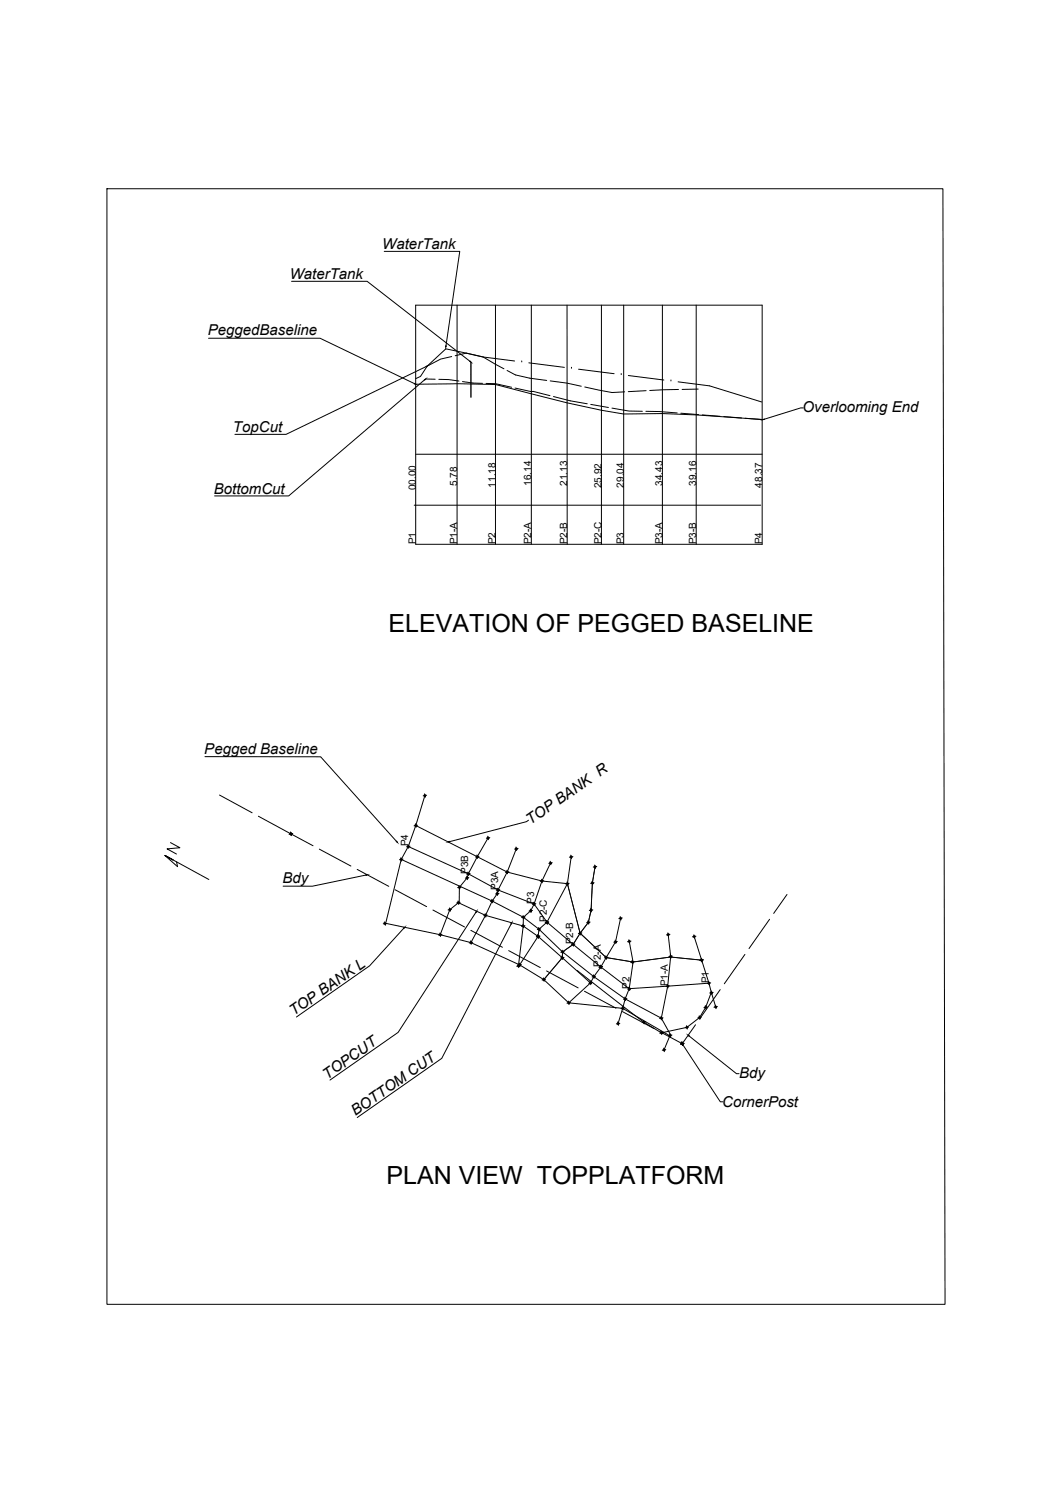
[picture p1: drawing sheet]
<svg xmlns="http://www.w3.org/2000/svg" width="297mm" height="420mm" viewBox="0 0 297 420" stroke-linecap="round" stroke-linejoin="round" font-family="sans-serif">
<!-- layer: 0 -->
<g fill="none" stroke="#000" stroke-width=".28">
<path d="M29.9 52.7h233.3l.6 311.7h-233.9zM81.4 78.6h21.1l28.7 22.3M107.3 70.2h21.1l-3.9 26.4M58.2 94.5h31.2l26.3 12.7M116 85.3h96.8v66.8h-96.7zM126.1 99.6l-3.1 .7-3.7 2-1.9 2.9-1.4 .6M127.1 99.4l3.1-.7 4.7 1 5.8 3.3M127.6 85.3v66.8M138.3 85.3v66.8M148.3 85.3v66.8M158.3 85.3v66.8M167.9 85.3v66.8"/>
<path d="M174.1 85.3v66.8M184.9 85.3v66.8M194.4 85.3v66.8M116 107.3l11.6-.1 10.7 .2a328.1 328.1 0 0 0 35.8 8.3l10.8-.2 9.5 .4 18.4 1.3M118.5 106.1l-37.9 32.4h-20.7M118.8 105.9h2.7M119 102.4l-39.1 18.9h-14.3M122.5 106h2.7l2.9 .5M129.1 106.6l2.9 .4 2.7 .1M135.7 107.1l2.7 .1 4.4 1M141.6 103.5l2.3 1.2 4 1 4.7 .6M143.7 100.9l-8.8-1.2-10.4-2.2-5.2 4.8"/>
<path d="M143.8 108.4l4.5 1M145.7 101.1h.1M147.6 101.4l10 1.2M148.3 109.4l.5-.1 4.7 1.2M153.6 106.4l4.7 .6 4 .9M154.5 110.8l4.7 1.2 4.7 .8M159.5 102.9h.1M161.5 103.1l9.9 1.3M163.2 108.1l7.7 1.6 3.5-.2M164.9 113l4.9 .8M170.8 114l4.8 .8 3.7 .1M173.4 104.7h.1"/>
<path d="M175.4 104.9l9.9 1.3M180.3 114.9l8.8 .5M180.4 109.1l-5 .3M187.3 106.4h.1M189.3 106.7l8.8 1.1 14.5 4.5M189.4 108.8l-8 .3M190.1 115.4l4.9 .4M194.9 108.7l-4.5 .1M196 115.9l5 .4M202 116.4l5 .4M208 116.8l5 .4M224.2 114h-.7l-10.2 3.1"/>
<path d="M116.1 126.9h96.7M115.6 141.1h96.8M57.2 211.4h32.3l21.2 23.7M111.9 239.6l.2 1M113.9 236l.2 1M114 236.5l16.7 7.6 8.3 4.5 10.1 3.9 3.6 5.1 15 12.5 8 6.1 22.2-1.5M114.5 236.4l-1 .2M116 230.1l.2 1M116.1 230.6l25.5 13 9.7 2.5 7.1 .8M116.6 230.5l-1 .2M118.5 221.8l.2 .9M118.6 222.3l-2.5 8.3-2.1 5.9-2 3.6-4.2 17.4"/>
<path d="M119.1 222.2l-1 .1M133.2 238.8l.1 1M133.7 239.3l-1 .1M136.2 233.6l.2 1M136.3 234.1l-3.1 5.2-2.5 4.8-.3 1.2-2.2 2.6v4.1l-2.6 2.1-2.7 7M136.8 234l-1 .2M144.1 236.6l.1 1M144.1 237.1l-2.5 6.5-2.6 5-.2 1.1-1.4 2-1.9 4-4 7.6M144.6 237l-1 .2M147.5 229.1l-.5 .4-21.5 5.6M159.4 238.9l.1 1M159.5 239.4l-1.1 7.5-5.7 10.7-2.2 2-.3 2-5.1 8"/>
<path d="M159.9 239.3l-.9 .2M102.2 244.5l-15 3.1h-8.2M107.2 257.8l15.7 3.3 8.6 2.2 13.6 6.3 6.7 4.1 7 6.5 15 1.5 13.2 7.7M107.4 257.5l.2 1M108 257.9l-1 .2M112 240.1l25.4 11.6 8.7 4.5 4.4 3.4 6.5 6.3 8.8 6.9 8.7 6.3 10.1 5.3M112.5 240l-1 .2M112.7 259.3l-9.5 10.5-20.4 14.3M125.5 253.6l.2 1M126.1 254l-1 .2M127.9 251.7l.2 1M128 252.2l7.5 3.5 10.6 3 4.1 2.9 14.6 13"/>
<path d="M128.2 247.4l.1 1M128.5 252.1l-1 .2M128.7 247.8l-1 .2M130.3 244.8l.2 .9M130.7 243.6l.1 1M130.9 245.2l-1 .1M131.2 244l-.9 .2M132.9 254.9l-21.8 33.5-19 13.3M135.4 255.2l.2 1M136 255.6l-1 .2M137.3 251.2l.2 1M137.9 251.6l-1 .2"/>
<path d="M138.7 249.2l.2 1M139 248.1l.1 1M139.3 249.6l-1 .1M139.5 248.5l-1 .2M141.5 243.1l.2 1M142.1 243.5l-1 .2M142.7 258.1l-19.4 37.6-23.6 16.5M146 258.2l.2 1M146 255.8l.2 .9M146.6 258.6l-1 .2M146.6 256.2l-1 .1M148.1 254l.1 .9"/>
<path d="M148.7 254.4l-1 .1M149 252l.2 1M149.6 252.5l-1 .1M150.4 259.1l.2 1M151 259.5l-1 .2M151.2 245.6l.2 1M151.8 246l-1 .2M152.6 257.1l.2 1.1M153.2 257.6l-1 .2M153.2 257.5l-1 .2M153.6 240.6l.2 1M153.7 241.1l-2.4 5-2.2 6.4-.9 1.9-2.1 1.8v2.5l-1.4 11.1"/>
<path d="M154.2 241l-1 .2M158.3 246.4l.2 .9M158.9 246.8l-1 .1M164.2 257.2l.1 1M164.7 257.6l-.9 .2M164.9 253.8l.2 1M165.3 246.2l.2 1M165.5 254.2l-1 .2M165.9 246.6l-1 .2M166 241.7l.2 .9M166.6 242.1l-1 .1M173.2 256l.1 1"/>
<path d="M173.2 256.5l-1.4 6.6-4.1 7-1.9 2.7-1 1.8-6 5.6M173.7 256.4l-1 .2M122.8 260.6l.2 1M123.4 261l-1 .2M131.4 262.8l.1 1M132 263.2l-1 .2M144.6 269.3l.2 1M145 269.1l.2 .9M145.2 269.8l-1 .1M145.6 269.5l-1 .1M150.1 261.1l.2 1M150.7 261.5l-1 .2"/>
<path d="M151.7 273.2l.2 1M152.3 273.6l-1 .2M156.9 267.1l.2 .9M156.9 265.4l.2 1M157.5 267.5l-1 .1M157.5 265.8l-1 .2M158.7 279.7l.2 .9M159.9 263.3l.2 1M160.5 263.7l-1 .2M161.1 271.1l18.6 14.5 5 2.9 7.1-1.5 3.5-2.7 1.7-2.9 1.5-4.1M161.9 260.2l.1 1M162.4 260.6l-.9 .2"/>
<path d="M164.8 274.1l.1 1M165.3 274.5l-.9 .2M165.7 272.3l.2 1M166.3 272.7l-1 .2M167.8 270.6l-.1-1 .1 1M168.2 270l-.9 .2 .9-.2M169.1 267l.2 1M169.7 267.4l-1 .2M171.8 262.6l.1 1M172.3 263l-.9 .2M174.4 278.6l.2 .9M175 279l-1 .1"/>
<path d="M175.6 262.5l.2 1M175.6 275.7l.2 1M175.7 263l1 5.7-1 7.5-1.2 2.9-2 6.9M176.2 262.9l-1 .2M176.2 276.1l-1 .2M176.5 268.3l.1 1M177 268.7l-.9 .2M186.3 275l.2 1M186.5 260.6l.1 1M186.5 261.1l.7 6.1-.8 8.3-1.8 8.9 2.6 4.6-1.8 4.3M186.9 275.4l-1 .2M187 261l-.9 .2"/>
<path d="M187.1 266.7l.2 1M187.7 267.1l-1 .2M193.7 261.1l.2 1M193.8 261.6l6 19.7M194.3 261.5l-1 .2M195.8 267.7l.2 1M196.4 268.1l-1 .2M197.8 274.2l.2 1M198.4 274.6l-1 .1M198.5 276.8l.2 1M199.1 277.2l-1 .2M159.3 280.1l-1 .1"/>
<path d="M172.5 285.5l.1 1M173 285.9l-.9 .1M173.7 281.2l.2 1M174.3 281.6l-1 .2M179.7 285.1l.1 .9M180.2 285.5l-1 .1M184.5 283.9l.2 1M184.6 288l.1 1M185.1 284.3l-1 .2M185.2 288.5l-1 .1M185.3 292.8l.2 1M185.9 293.2l-1 .2"/>
<path d="M187 288.7l.2 1M187.6 289.2l-1 .1M190.7 291.9l10.4 15.9h.7M191.7 286.5l.2 1M192.3 286.9l-1 .2M192.4 289.4l13.2 10.5h.7M195.2 283.8l.2 .9M195.8 284.2l-1 .1M196.9 280.9l.2 1M197.5 281.3l-1 .2M199.7 280.8l.2 1M200.3 281.2l-1 .2"/>
<circle cx="114" cy="236.5" r=".25"/>
<circle cx="116.1" cy="230.6" r=".25"/>
<circle cx="118.6" cy="222.2" r=".25"/>
<circle cx="133.2" cy="239.3" r=".25"/>
<circle cx="136.3" cy="234.1" r=".25"/>
<circle cx="144.1" cy="237.1" r=".25"/>
<circle cx="159.5" cy="239.4" r=".25"/>
<circle cx="107.5" cy="258" r=".25"/>
<circle cx="112" cy="240.1" r=".25"/>
<circle cx="125.6" cy="254.1" r=".25"/>
<circle cx="128" cy="252.2" r=".25"/>
<circle cx="128.2" cy="247.9" r=".25"/>
<circle cx="130.4" cy="245.2" r=".25"/>
<circle cx="130.7" cy="244.1" r=".25"/>
<circle cx="135.5" cy="255.7" r=".25"/>
<circle cx="137.4" cy="251.7" r=".25"/>
<circle cx="138.8" cy="249.7" r=".25"/>
<circle cx="139" cy="248.6" r=".25"/>
<circle cx="141.6" cy="243.6" r=".25"/>
<circle cx="146.1" cy="258.7" r=".25"/>
<circle cx="146.1" cy="256.2" r=".25"/>
<circle cx="148.2" cy="254.4" r=".25"/>
<circle cx="149.1" cy="252.5" r=".25"/>
<circle cx="150.5" cy="259.6" r=".25"/>
<circle cx="151.3" cy="246.1" r=".25"/>
<circle cx="152.7" cy="257.7" r=".25"/>
<circle cx="152.7" cy="257.6" r=".25"/>
<circle cx="153.7" cy="241.1" r=".25"/>
<circle cx="158.4" cy="246.9" r=".25"/>
<circle cx="164.2" cy="257.7" r=".25"/>
<circle cx="165" cy="254.3" r=".25"/>
<circle cx="165.4" cy="246.7" r=".25"/>
<circle cx="166.1" cy="242.1" r=".25"/>
<circle cx="173.2" cy="256.5" r=".25"/>
<circle cx="122.9" cy="261.1" r=".25"/>
<circle cx="131.5" cy="263.3" r=".25"/>
<circle cx="144.7" cy="269.8" r=".25"/>
<circle cx="145.1" cy="269.5" r=".25"/>
<circle cx="150.2" cy="261.6" r=".25"/>
<circle cx="151.8" cy="273.7" r=".25"/>
<circle cx="157" cy="267.6" r=".25"/>
<circle cx="157" cy="265.9" r=".25"/>
<circle cx="160" cy="263.8" r=".25"/>
<circle cx="161.9" cy="260.7" r=".25"/>
<circle cx="164.8" cy="274.6" r=".25"/>
<circle cx="165.8" cy="272.8" r=".25"/>
<circle cx="167.7" cy="270.1" r=".25"/>
<circle cx="169.2" cy="267.5" r=".25"/>
<circle cx="171.8" cy="263.1" r=".25"/>
<circle cx="174.5" cy="279" r=".25"/>
<circle cx="175.7" cy="263" r=".25"/>
<circle cx="175.7" cy="276.2" r=".25"/>
<circle cx="176.6" cy="268.8" r=".25"/>
<circle cx="186.4" cy="275.5" r=".25"/>
<circle cx="186.5" cy="261.1" r=".25"/>
<circle cx="187.2" cy="267.2" r=".25"/>
<circle cx="193.8" cy="261.6" r=".25"/>
<circle cx="195.9" cy="268.2" r=".25"/>
<circle cx="197.9" cy="274.7" r=".25"/>
<circle cx="198.6" cy="277.3" r=".25"/>
<circle cx="158.8" cy="280.1" r=".25"/>
<circle cx="172.5" cy="285.9" r=".25"/>
<circle cx="173.8" cy="281.7" r=".25"/>
<circle cx="179.7" cy="285.6" r=".25"/>
<circle cx="184.6" cy="284.4" r=".25"/>
<circle cx="184.6" cy="288.5" r=".25"/>
<circle cx="185.4" cy="293.3" r=".25"/>
<circle cx="187.1" cy="289.2" r=".25"/>
<circle cx="191.8" cy="287" r=".25"/>
<circle cx="195.3" cy="284.2" r=".25"/>
<circle cx="197" cy="281.4" r=".25"/>
<circle cx="199.8" cy="281.3" r=".25"/>
</g>
<!-- layer: Boundary -->
<g fill="none" stroke="#000" stroke-width=".28">
<path d="M61.3 222.1l9.1 5M72.1 228l15.3 8.3M81.1 232.4l.2 1.1-.2-1M81.7 232.9l-1 .1M89.2 237.2l8.8 4.7M99.7 242.9l8.8 4.7M110.3 248.6l8.8 4.7M120.9 254.2l8.8 4.8M131.4 259.9l8.9 4.7M214.8 256.8l-5.7 8.2M219.7 249.9l-3.7 5.3M142 265.6l8.8 4.7"/>
<path d="M152.6 271.2l8.8 4.8M163.2 276.9l8.8 4.7M201.1 276.5l-5.8 8.1M208 266.6l-5.8 8.2M173.7 282.6l8.8 4.7M190.4 291.1l.1 1-.1-1M191 291.5l-1 .2 1-.2M194.2 286.3l-3.7 5.3-6.2-3.3"/>
<circle cx="81.2" cy="232.9" r=".25"/>
<circle cx="81.2" cy="233" r=".25"/>
<circle cx="190.4" cy="291.5" r=".25"/>
<circle cx="190.5" cy="291.6" r=".25"/>
</g>
<!-- layer: 0 -->
<g fill="#000" stroke="#000" stroke-width=".28">
<path d="M124.4 96.6v.4zM115.7 107.1l.3 .2zM118.5 106.1l.3-.2zM118.9 102.4l.4-.1zM131.2 100.9l.3 .2zM213 117.2l.3-.1zM110.6 235.1l.3 .2zM125.1 235.2h.4zM102.1 244.4h.4zM112.7 259.3l.3-.2zM133.1 254.6l-.3 .2zM142.9 257.8l-.2 .3z"/>
<path d="M190.5 291.6l.1 .3zM192.1 289.2l.3 .2z"/>
</g>
<!-- layer: VIEWPORTS -->
<g fill="none" stroke="#000" stroke-width=".28">
<path d="M131.5 101.1v9.9M46.1 239l12.2 6.7M158.4 246.9h.1M158.4 247l.1 .1M158.5 247.1v.1M158.5 247.3v.1M158.5 247.4l.1 .1M158.6 247.5l.8 3.1M159.4 250.6v.1M159.4 250.7l.4 1.5M159.8 252.2v.1M159.8 252.3v.2"/>
<path d="M159.8 252.5l.1 .1M159.9 252.6v.2M159.9 252.8l.1 .1M160 252.9l.3 1.5M160.3 254.4l.1 .1M160.4 254.5l.7 2.9M161.1 257.4v.1M161.1 257.6l.1 .1M161.2 257.7v.1M161.2 257.9l.1 .1M161.3 258v.3M161.3 258.3l.7 2.5"/>
<path d="M162.6 259.8l-2.5 3.9M163.3 259l-.6 .8M163.9 258.1l-.6 .8M164.2 257.8l-.3 .3M164.3 257.6l-.1 .2M164.3 257.3v.3M164.7 255.7l-.4 1.6M164.9 254.8l-.2 .9M165 254.4l-.1 .4M165 254.2v.2M165 254v.1M165.1 253.1l-.1 .9"/>
<path d="M165.1 253v.1M165.1 252.2v.7M165.1 252.1v.1M165.1 251.9v.1M165.2 251.2l-.1 .7M165.2 251v.1M165.2 250.9v.1M165.2 250v.1M165.2 250.1v.7M165.3 249.2l-.1 .7M165.3 249.1v.1M165.3 248.2v.8"/>
<path d="M165.3 247.9v.2M165.3 247.3v.5M165.4 246.8v.1M165.4 247l-.1 .2M165.5 246.1l-.1 .7M165.5 245.8v.3M165.7 244.8l-.2 1M166.1 242.4l-.4 2.4M166.1 242.3v.1M166.1 242.1v.2M152.3 273.1l-.5 .6M152.7 272.6l-.4 .5"/>
<path d="M152.8 272.5h.1M152.9 272.3v.1M153.2 272l-.2 .3M153.3 271.9l-.1 .1M154 271.1l-.7 .8M154.2 270.9l-.2 .2M154.5 270.5l-.3 .3M155.3 269.6l-.8 .9M155.5 269.4l-.2 .2M155.9 268.8l-.4 .5M156 268.7v.1M156.7 267.9l-.6 .8"/>
<path d="M157 267.4l-.3 .5M157 267.3v.1M157 267.1v.2M157 266.4v.1M157 266.5v.6M157 266.1v.1M157 266.2v.2M157.1 265.9l-.1 .2M157.5 265.6l-.4 .3M157.6 265.5l-.1 .1M157.8 265.4l-.2 .1M158 265.3h-.1"/>
<path d="M158.1 265.2l-.1 .1M158.5 264.9l-.4 .3M159.4 264.2l-.9 .7M159.7 264.1l-.2 .1M159.9 263.9l-.2 .1M160.1 263.7l-.2 .2M162 260.8l.2 .2M162.3 261l.2 .2M162.5 261.2l.1 .1M162.6 261.3l.2 .2M162.8 261.5l.2 .2M163 261.7l.4 .4"/>
<path d="M163.5 262.1l.1 .1M163.6 262.2l.1 .1M163.7 262.3l.2 .2M163.9 262.5l.2 .2M164.1 262.7l.2 .2M164.3 262.9l.2 .2M164.6 263.1v.1M164.7 263.2l.2 .2M164.9 263.5l.4 .3M165.3 263.9l.2 .1M165.5 264.1l.1 .1M165.7 264.2l.1 .2"/>
<path d="M165.9 264.4l.1 .1M166 264.5l.1 .1M166.1 264.6l.4 .4M166.5 265l.1 .1M166.6 265.1l.1 .1M166.7 265.2l.2 .2M167 265.4l.2 .2M167.2 265.6l.2 .2M167.4 265.8l.2 .2M167.6 266l.8 .7M168.4 266.7l.2 .2M168.6 266.9l.1 .1"/>
<path d="M168.7 267l.2 .2M168.9 267.2l.3 .3 1 .2M170.3 267.7h.2M170.6 267.7h.1M170.7 267.8l.9 .1M171.6 267.9h.1M171.7 267.9l.3 .1M172 268l1 .1M173.1 268.1l1 .2M174.1 268.3h.1M174.3 268.3l.7 .1M175 268.5h.3"/>
<path d="M175.3 268.5h.3M175.6 268.6l.8 .1M176.5 268.7h.1M177.3 268.7h-.7M177.7 268.6l-.4 .1M178.8 268.5l-1 .1M179.8 268.3l-1 .2M180.8 268.2l-1 .1M182.2 268l-1.3 .2M184.4 267.7l-2.2 .3M185.3 267.6l-.9 .1M185.6 267.6h-.3"/>
<path d="M186.6 267.4l-1 .2M187.3 267.4h-.6M187.3 267.4l1 .1M188.4 267.5l1.1 .1M189.5 267.6l.9 .1M190.4 267.7h.2M190.6 267.7h.1M190.7 267.7l.6 .1M191.3 267.8h.2M191.5 267.8h.1M191.6 267.8l2.2 .2M193.9 268l1.9 .2"/>
<path d="M195.8 268.2h.1"/>
</g>
<g font-size="7">
<text x="108.5" y="176.7">ELEVATION OF PEGGED BASELINE</text>
<text x="107.9" y="330.9">PLAN VIEW TOPPLATFORM</text>
</g>
<text font-size="6.6" x="45.9" y="239.9">N</text>
<g font-size="4.2">
<text x="106.7" y="69.6">WaterTank</text>
<text x="80.9" y="78">WaterTank</text>
<text x="58" y="93.6">PeggedBaseline</text>
<text x="224" y="115.1">Overlooming End</text>
<text x="65" y="120.6">TopCut</text>
<text x="59.7" y="138">BottomCut</text>
<text x="57" y="210.5">Pegged Baseline</text>
<text x="148.1" y="230.6" transform="rotate(-35 148.1 230.6)">TOP BANK R</text>
<text x="78.9" y="246.7">Bdy</text>
<text x="82" y="284" transform="rotate(-35 82 284)">TOP BANK L</text>
<text x="91.4" y="301.6" transform="rotate(-35 91.4 301.6)">TOPCUT</text>
<text x="206.3" y="301">Bdy</text>
<text x="99.3" y="311.9" transform="rotate(-35 99.3 311.9)">BOTTOM CUT</text>
<text x="201.6" y="309.3">CornerPost</text>
</g>
<g font-size="2.8">
<text x="116.1" y="137" transform="rotate(-90 116.1 137)">00.00</text>
<text x="127.6" y="135.7" transform="rotate(-90 127.6 135.7)">5.78</text>
<text x="138.3" y="136.2" transform="rotate(-90 138.3 136.2)">11.18</text>
<text x="148.3" y="135.7" transform="rotate(-90 148.3 135.7)">16.14</text>
<text x="158.3" y="135.7" transform="rotate(-90 158.3 135.7)">21.13</text>
<text x="167.9" y="136.4" transform="rotate(-90 167.9 136.4)">25.92</text>
<text x="174.1" y="136.2" transform="rotate(-90 174.1 136.2)">29.04</text>
<text x="184.9" y="135.7" transform="rotate(-90 184.9 135.7)">34.43</text>
<text x="194.4" y="135.7" transform="rotate(-90 194.4 135.7)">39.16</text>
<text x="212.8" y="136.2" transform="rotate(-90 212.8 136.2)">48.37</text>
<text x="116.1" y="152.1" transform="rotate(-90 116.1 152.1)">P1</text>
<text x="127.6" y="152.1" transform="rotate(-90 127.6 152.1)">P1-A</text>
<text x="138.3" y="152.1" transform="rotate(-90 138.3 152.1)">P2</text>
<text x="148.3" y="152.1" transform="rotate(-90 148.3 152.1)">P2-A</text>
<text x="158.3" y="152.1" transform="rotate(-90 158.3 152.1)">P2-B</text>
<text x="167.9" y="152.1" transform="rotate(-90 167.9 152.1)">P2-C</text>
<text x="174.1" y="152.1" transform="rotate(-90 174.1 152.1)">P3</text>
<text x="184.9" y="152.1" transform="rotate(-90 184.9 152.1)">P3-A</text>
<text x="194.4" y="152.1" transform="rotate(-90 194.4 152.1)">P3-B</text>
<text x="212.8" y="152.1" transform="rotate(-90 212.8 152.1)">P4</text>
<text x="114" y="236.5" transform="rotate(-90 114 236.5)">P4</text>
<text x="130.7" y="244.1" transform="rotate(-90 130.7 244.1)">P3B</text>
<text x="139" y="248.6" transform="rotate(-90 139 248.6)">P3A</text>
<text x="149.1" y="252.5" transform="rotate(-90 149.1 252.5)">P3</text>
<text x="152.7" y="257.6" transform="rotate(-90 152.7 257.6)">P2-C</text>
<text x="160" y="263.8" transform="rotate(-90 160 263.8)">P2-B</text>
<text x="167.7" y="270.1" transform="rotate(-90 167.7 270.1)">P2-A</text>
<text x="186.4" y="275.5" transform="rotate(-90 186.4 275.5)">P1-A</text>
<text x="197.9" y="274.7" transform="rotate(-90 197.9 274.7)">P1</text>
<text x="175.7" y="276.2" transform="rotate(-90 175.7 276.2)">P2</text>
</g>
</svg>
